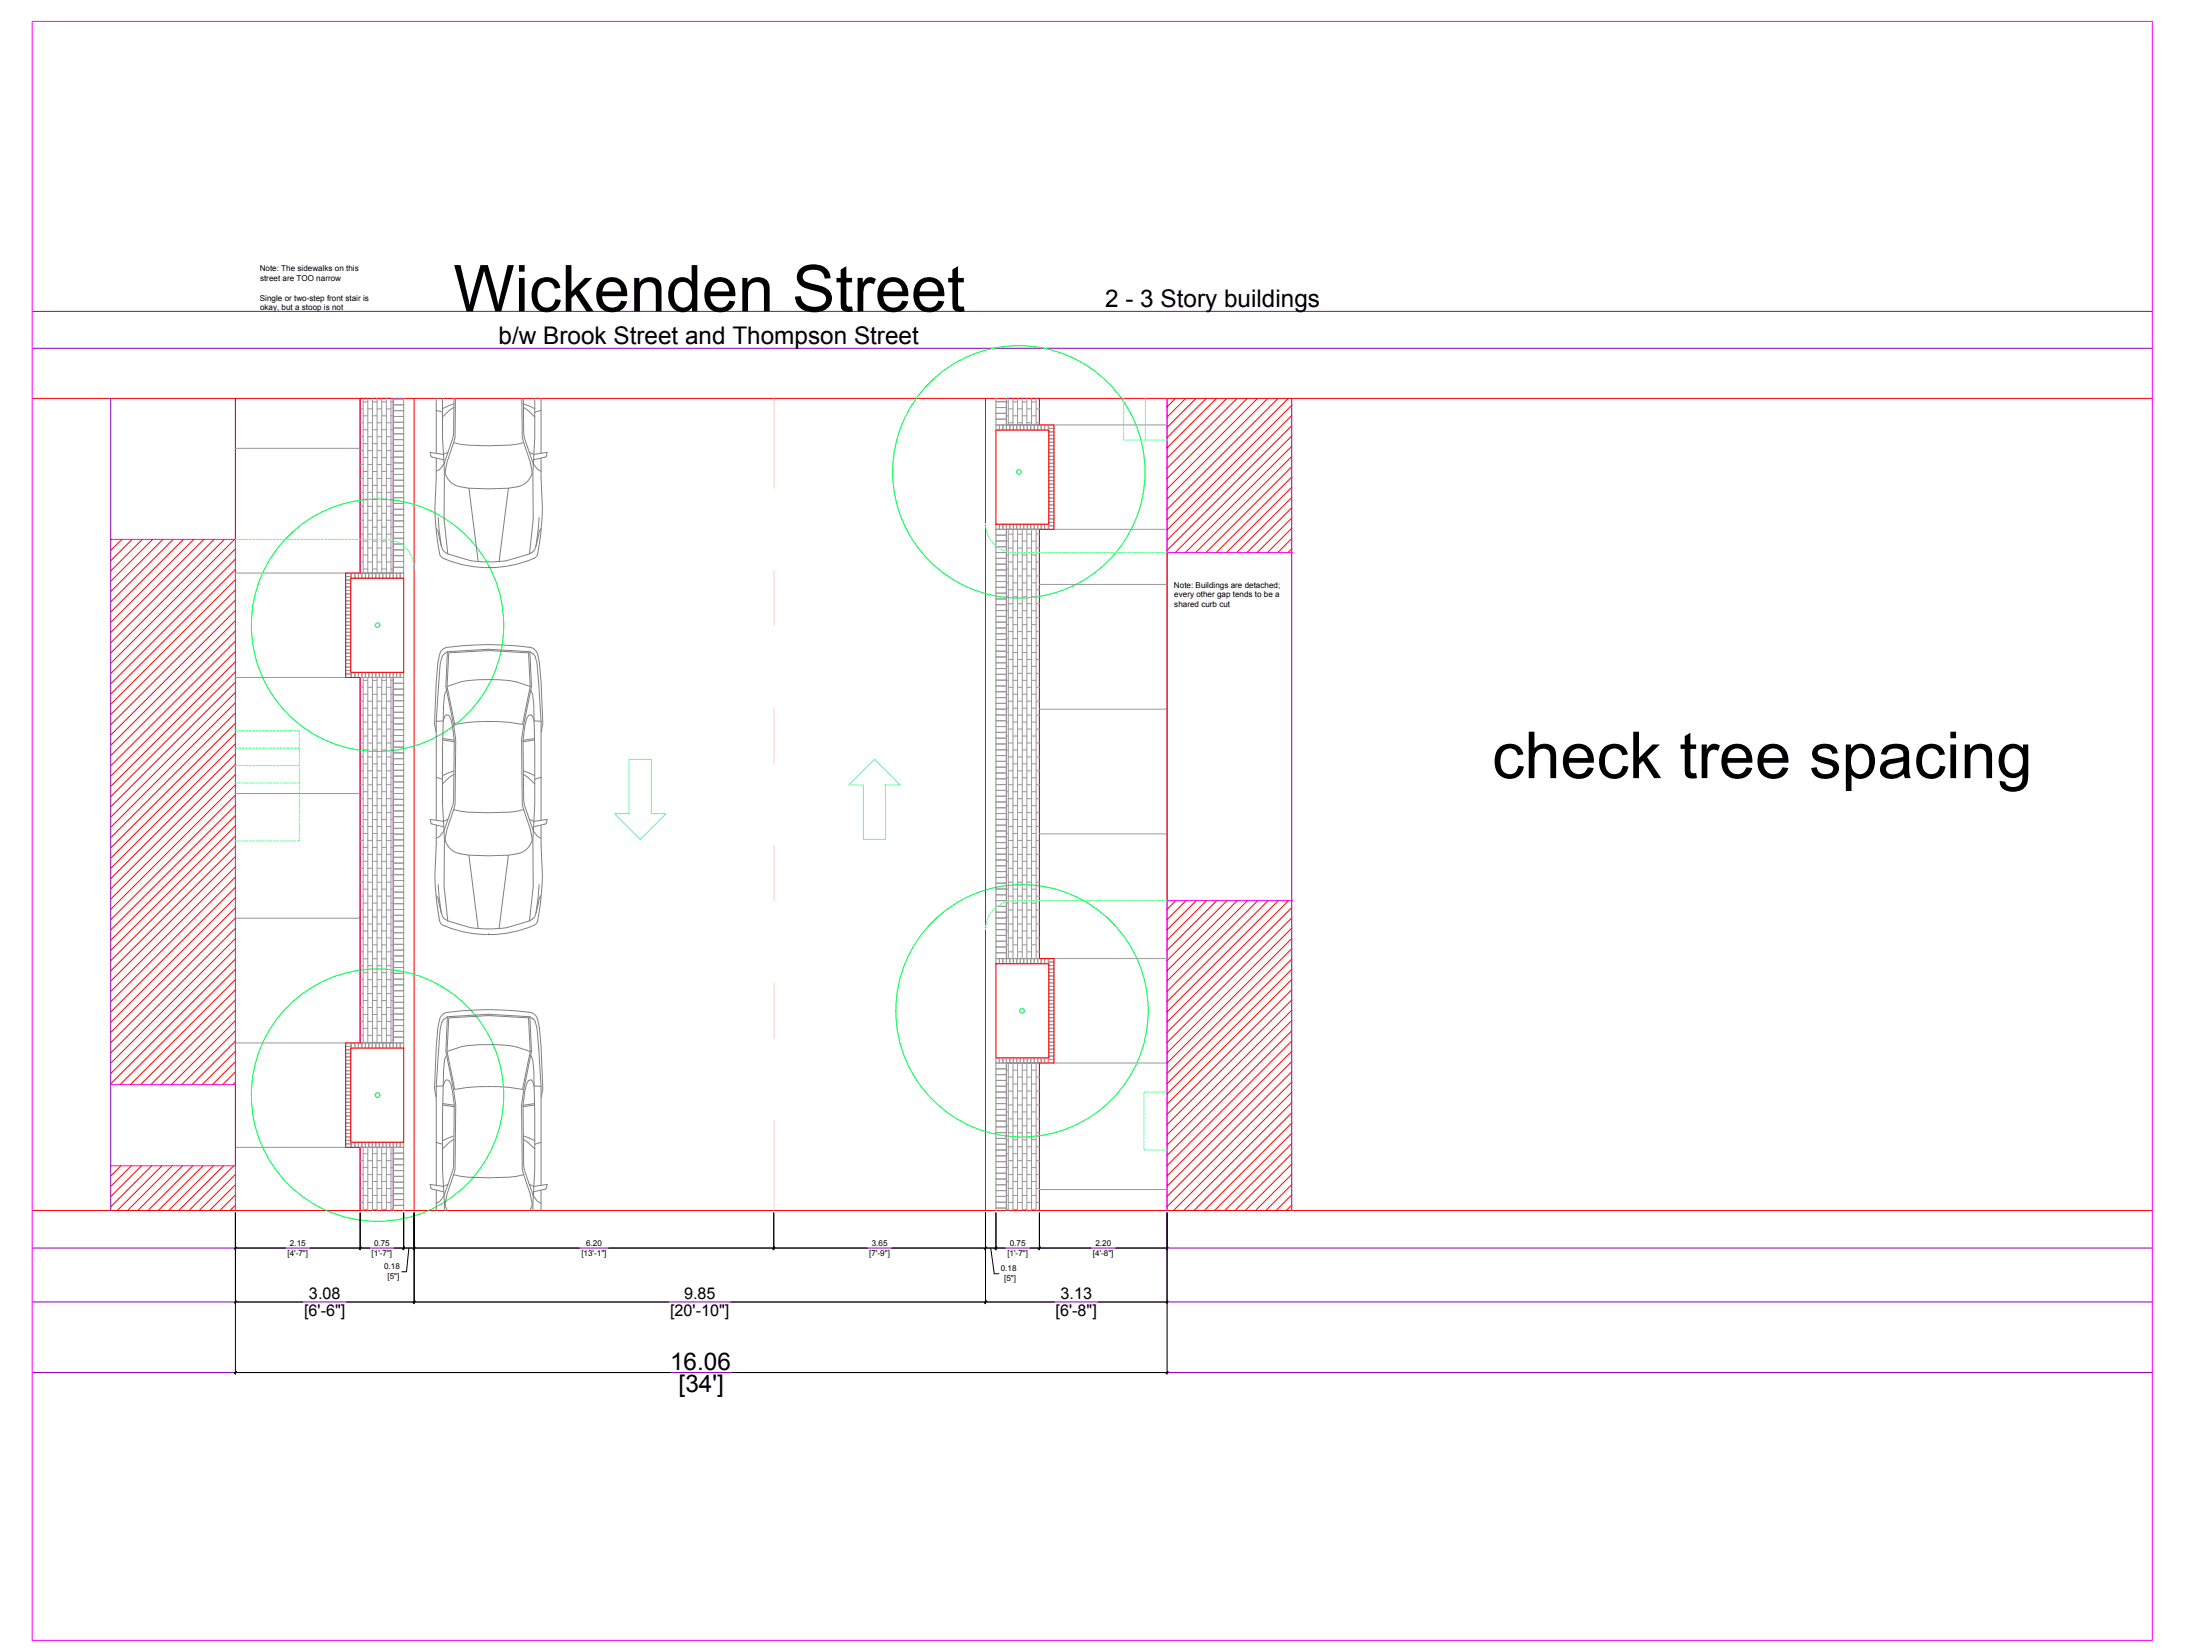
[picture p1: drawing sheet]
<svg xmlns="http://www.w3.org/2000/svg" width="1219mm" height="914mm" viewBox="0 0 1219 914" stroke-linecap="round" stroke-linejoin="round" font-family="sans-serif">
<!-- layer: HIDDEN -->
<g fill="none" stroke="#8a00b8" stroke-width=".55">
<path d="M18 173h1175M18 193h1175M61 221v450M130 221v450M200 221h18v97h-18zM558 221h18v14h-18zM647 221v450M716 221v450M558 293h18v238h-18zM200 375h18v203h-18zM558 589h18v82h-18zM200 636h18v35h-18z"/>
<path d="M18 692h1175M18 722h1175M18 761h1175"/>
</g>
<!-- layer: Edge -->
<g fill="none" stroke="#f00" stroke-width=".55">
<path d="M18 221h1175M130 221v78M200 221v97h-8v57h8v203h-8v58h8v35M229 221v450M546 221v450M552 238h29v53h-29zM576 221v14h8v58h-8v238h8v58h-8v82M647 306v193M194 320h30v53h-30zM552 534h29v52h-29zM194 581h30v52h-30zM130 601v45"/>
<path d="M18 671h1175"/>
</g>
<!-- layer: Poche -->
<path d="M18 12h1175v897h-1175zM647 221v85h69M61 299h69v302h-69M716 499h-69v172M61 646h69v25" fill="none" stroke="#f0f" stroke-width=".55"/>
<!-- layer: Details -->
<path d="M224 221v450M552 221v450" fill="none" stroke="#dcdcdc" stroke-width=".55"/>
<!-- layer: Lane Stripes -->
<path d="M429 221v50M429 316v31M429 392v31M429 469v30M429 545v30M429 621v50" fill="none" stroke="#ff0" stroke-width=".55"/>
<!-- layer: Hatch and Paving -->
<g fill="none" stroke="#989898" stroke-width=".55">
<path d="M200 234h1M200 227h1M201 221v97M201 238h3M201 230h3M201 223h3M204 221v97M204 234h2M204 227h2M206 221v97M206 238h3M206 230h3"/>
<path d="M206 223h3M209 221v97M209 234h3M209 227h3M212 221v97M212 238h2M212 230h2M212 223h2M214 221v97M214 234h3M214 227h3M217 221v97"/>
<path d="M217 238h1M217 230h1M217 223h1M218 221h6M218 221h6v3h-6zM218 224h6v4h-6zM218 228h6v3h-6zM218 231h6v3h-6zM218 234h6v3h-6zM218 237h6v3h-6zM552 235h2v3h-2zM552 221v2h6v-2"/>
<path d="M552 223h6v3h-6zM552 226h6v3h-6zM552 229h6v3h-6zM552 232h6v3h-6zM554 235h2v3h-2zM556 235h2v3h-2zM558 235h2v3h-2zM558 230h1M558 223h1M559 221v14M559 234h2M559 227h2"/>
<path d="M560 235h2v3h-2zM561 221v14M561 230h3M561 223h3M562 235h1v3h-1zM563 235h2v3h-2zM564 221v14M564 234h3M564 227h3M565 235h2v3h-2zM567 221v14M567 230h2"/>
<path d="M567 223h2M567 235h2v3h-2zM569 221v14M569 234h3M569 227h3M569 235h2v3h-2zM571 235h2v3h-2zM572 221v14M572 230h2M572 223h2M573 235h2v3h-2zM574 221v14"/>
<path d="M574 234h2M574 227h2M575 235h2v3h-2zM577 235h2v3h-2zM579 235h2v3h-2zM581 235h3v2h-3zM581 237h3v2h-3zM581 239h3v2h-3zM584 235h63M130 248h70M200 257h1M200 250h1"/>
<path d="M200 242h1M201 254h3M201 246h3M204 257h2M204 250h2M204 242h2M206 254h3M206 246h3M209 257h3M209 250h3M209 242h3M212 254h2"/>
<path d="M212 246h2M214 257h3M214 250h3M214 242h3M217 254h1M217 246h1M218 240h6v4h-6zM218 244h6v3h-6zM218 247h6v3h-6zM218 250h6v3h-6zM218 253h6v4h-6zM218 257h6v3h-6z"/>
<path d="M218 260h6v3h-6zM581 243h3v2h-3zM581 245h3v2h-3zM581 247h3v2h-3zM581 249h3v2h-3zM581 251h3v2h-3zM581 253h3v2h-3zM581 255h3v2h-3zM581 257h3v2h-3zM581 259h3v2h-3zM581 241h3v2h-3zM200 273h1"/>
<path d="M200 265h1M201 277h3M201 269h3M201 261h3M204 273h2M204 265h2M206 277h3M206 269h3M206 261h3M209 273h3M209 265h3M212 277h2"/>
<path d="M212 269h2M212 261h2M214 273h3M214 265h3M217 277h1M217 269h1M217 261h1M218 279h6v3h-6zM218 263h6v3h-6zM218 266h6v3h-6zM218 269h6v4h-6zM218 273h6v3h-6z"/>
<path d="M218 276h6v3h-6zM581 276h3v2h-3zM581 278h3v2h-3zM581 280h3v2h-3zM581 261h3v1h-3zM581 262h3v2h-3zM581 264h3v2h-3zM581 266h3v2h-3zM581 268h3v2h-3zM581 270h3v2h-3zM581 272h3v2h-3zM581 274h3v2h-3z"/>
<path d="M200 296h1M200 288h1M200 281h1M201 300h3M201 292h3M201 284h3M204 296h2M204 288h2M204 281h2M206 300h3M206 292h3M206 284h3"/>
<path d="M209 296h3M209 288h3M209 281h3M212 300h2M212 292h2M212 284h2M214 296h3M214 288h3M214 281h3M217 300h1M217 292h1M217 284h1"/>
<path d="M218 282h6v3h-6zM218 285h6v4h-6zM218 289h6v3h-6zM218 292h6v3h-6zM218 295h6v3h-6zM218 298h6v4h-6zM552 291h2v2h-2zM552 293h6v4h-6zM552 297h6v3h-6zM552 300h6v3h-6zM554 291h2v2h-2zM556 291h2v2h-2z"/>
<path d="M558 291h2v2h-2zM558 300h1M559 293v238M559 296h2M560 291h2v2h-2zM561 293v238M561 300h3M562 291h1v2h-1zM563 291h2v2h-2zM564 293v238M564 296h3M565 291h2v2h-2z"/>
<path d="M567 293v238M567 300h2M567 291h2v2h-2zM569 293v238M569 296h3M569 291h2v2h-2zM571 291h2v2h-2zM572 293v238M572 300h2M573 291h2v2h-2zM574 293v238M574 296h2"/>
<path d="M575 291h2v2h-2zM577 291h2v2h-2zM579 291h2v2h-2zM581 282h3v2h-3zM581 284h3v2h-3zM581 286h3v2h-3zM581 288h3v1h-3zM581 289h3v2h-3zM581 291h3v2h-3zM584 293h63M130 318h62M192 320h2v1h-2z"/>
<path d="M192 318h2v2h-2zM195 318h2v2h-2zM197 318h2v2h-2zM199 318h2v2h-2zM200 311h1M200 304h1M201 318h1v2h-1zM201 315h3M201 308h3M202 318h2v2h-2zM204 311h2M204 304h2"/>
<path d="M204 318h2v2h-2zM206 318h2v2h-2zM206 315h3M206 308h3M208 318h2v2h-2zM209 311h3M209 304h3M210 318h2v2h-2zM212 315h2M212 308h2M212 318h2v2h-2zM214 318h2v2h-2z"/>
<path d="M214 311h3M214 304h3M216 318h2v2h-2zM217 315h1M217 308h1M218 318h2v2h-2zM218 302h6v3h-6zM218 305h6v3h-6zM218 308h6v3h-6zM218 311h6v3h-6zM218 314h6v4h-6zM220 318h2v2h-2z"/>
<path d="M222 318h2v2h-2zM552 303h6v3h-6zM552 306h6v3h-6zM552 309h6v4h-6zM552 313h6v3h-6zM552 316h6v3h-6zM552 319h6v3h-6zM558 315h1M558 308h1M559 319h2M559 311h2M559 304h2"/>
<path d="M561 315h3M561 308h3M564 319h3M564 311h3M564 304h3M567 315h2M567 308h2M569 319h3M569 311h3M569 304h3M572 315h2M572 308h2"/>
<path d="M574 319h2M574 311h2M574 304h2M192 333h2v2h-2zM192 331h2v2h-2zM192 329h2v2h-2zM192 327h2v2h-2zM192 325h2v2h-2zM192 323h2v2h-2zM192 321h2v2h-2zM192 339h2v2h-2zM192 337h2v2h-2z"/>
<path d="M192 335h2v2h-2zM552 322h6v3h-6zM552 325h6v4h-6zM552 329h6v3h-6zM552 332h6v3h-6zM552 335h6v3h-6zM552 338h6v4h-6zM558 338h1M558 331h1M558 323h1M559 335h2M559 327h2"/>
<path d="M561 338h3M561 331h3M561 323h3M564 335h3M564 327h3M567 338h2M567 331h2M567 323h2M569 335h3M569 327h3M572 338h2M572 331h2"/>
<path d="M572 323h2M574 335h2M574 327h2M576 324h71M192 348h2v2h-2zM192 347h2v1h-2zM192 345h2v2h-2zM192 343h2v2h-2zM192 341h2v2h-2zM192 358h2v2h-2zM192 356h2v2h-2zM192 354h2v2h-2z"/>
<path d="M192 352h2v2h-2zM192 350h2v2h-2zM552 342h6v3h-6zM552 345h6v3h-6zM552 348h6v3h-6zM552 351h6v3h-6zM552 354h6v4h-6zM552 358h6v3h-6zM558 354h1M558 346h1M559 358h2M559 350h2"/>
<path d="M559 342h2M561 354h3M561 346h3M564 358h3M564 350h3M564 342h3M567 354h2M567 346h2M569 358h3M569 350h3M569 342h3M572 354h2"/>
<path d="M572 346h2M574 358h2M574 350h2M574 342h2M130 375h62M192 366h2v2h-2zM192 364h2v2h-2zM192 362h2v2h-2zM192 360h2v2h-2zM192 374h2v1h-2zM192 372h2v2h-2zM192 370h2v2h-2z"/>
<path d="M192 368h2v2h-2zM195 373h2v2h-2zM197 373h2v2h-2zM199 373h2v2h-2zM201 373h1v2h-1zM201 375v203M201 377h3M202 373h2v2h-2zM204 375v203M204 373h2v2h-2zM206 373h2v2h-2zM206 375v203"/>
<path d="M206 377h3M208 373h2v2h-2zM209 375v203M210 373h2v2h-2zM212 375v203M212 377h2M212 373h2v2h-2zM214 373h2v2h-2zM214 375v203M216 373h2v2h-2zM217 375v203M217 377h1"/>
<path d="M218 373h2v2h-2zM218 375h6v4h-6zM218 379h6v3h-6zM220 373h2v2h-2zM222 373h2v2h-2zM552 361h6v3h-6zM552 364h6v3h-6zM552 367h6v3h-6zM552 370h6v4h-6zM552 374h6v3h-6zM552 377h6v3h-6zM558 377h1"/>
<path d="M558 369h1M558 362h1M559 373h2M559 365h2M561 377h3M561 369h3M561 362h3M564 373h3M564 365h3M567 377h2M567 369h2M567 362h2"/>
<path d="M569 373h3M569 365h3M572 377h2M572 369h2M572 362h2M574 373h2M574 365h2M200 396h1M200 389h1M200 381h1M201 392h3M201 385h3"/>
<path d="M204 396h2M204 389h2M204 381h2M206 392h3M206 385h3M209 396h3M209 389h3M209 381h3M212 392h2M212 385h2M214 396h3M214 389h3"/>
<path d="M214 381h3M217 392h1M217 385h1M218 382h6v3h-6zM218 385h6v3h-6zM218 388h6v4h-6zM218 392h6v3h-6zM218 395h6v3h-6zM218 398h6v3h-6zM552 380h6v3h-6zM552 383h6v4h-6zM552 387h6v3h-6z"/>
<path d="M552 390h6v3h-6zM552 393h6v3h-6zM552 396h6v3h-6zM552 399h6v4h-6zM558 392h1M558 385h1M559 396h2M559 389h2M559 381h2M561 392h3M561 385h3M564 396h3"/>
<path d="M564 389h3M564 381h3M567 392h2M567 385h2M569 396h3M569 389h3M569 381h3M572 392h2M572 385h2M574 396h2M574 389h2M574 381h2"/>
<path d="M576 393h71M200 419h1M200 412h1M200 404h1M201 416h3M201 408h3M201 400h3M204 419h2M204 412h2M204 404h2M206 416h3M206 408h3"/>
<path d="M206 400h3M209 419h3M209 412h3M209 404h3M212 416h2M212 408h2M212 400h2M214 419h3M214 412h3M214 404h3M217 416h1M217 408h1"/>
<path d="M217 400h1M218 401h6v3h-6zM218 404h6v4h-6zM218 408h6v3h-6zM218 411h6v3h-6zM218 414h6v3h-6zM218 417h6v3h-6zM552 403h6v3h-6zM552 406h6v3h-6zM552 409h6v3h-6zM552 412h6v4h-6zM552 416h6v3h-6z"/>
<path d="M552 419h6v3h-6zM558 416h1M558 408h1M558 400h1M559 419h2M559 412h2M559 404h2M561 416h3M561 408h3M561 400h3M564 419h3M564 412h3"/>
<path d="M564 404h3M567 416h2M567 408h2M567 400h2M569 419h3M569 412h3M569 404h3M572 416h2M572 408h2M572 400h2M574 419h2M574 412h2"/>
<path d="M574 404h2M130 440h70M200 435h1M200 427h1M201 439h3M201 431h3M201 423h3M204 435h2M204 427h2M206 439h3M206 431h3M206 423h3"/>
<path d="M209 435h3M209 427h3M212 439h2M212 431h2M212 423h2M214 435h3M214 427h3M217 439h1M217 431h1M217 423h1M218 420h6v4h-6zM218 424h6v3h-6z"/>
<path d="M218 427h6v3h-6zM218 430h6v3h-6zM218 433h6v4h-6zM218 437h6v3h-6zM218 440h6v3h-6zM552 422h6v3h-6zM552 425h6v3h-6zM552 428h6v4h-6zM552 432h6v3h-6zM552 435h6v3h-6zM552 438h6v3h-6zM558 439h1"/>
<path d="M558 431h1M558 423h1M559 435h2M559 427h2M561 439h3M561 431h3M561 423h3M564 435h3M564 427h3M567 439h2M567 431h2M567 423h2"/>
<path d="M569 435h3M569 427h3M572 439h2M572 431h2M572 423h2M574 435h2M574 427h2M200 458h1M200 450h1M200 443h1M201 454h3M201 446h3"/>
<path d="M204 458h2M204 450h2M204 443h2M206 454h3M206 446h3M209 458h3M209 450h3M209 443h3M212 454h2M212 446h2M214 458h3M214 450h3"/>
<path d="M214 443h3M217 454h1M217 446h1M218 443h6v3h-6zM218 446h6v3h-6zM218 449h6v4h-6zM218 453h6v3h-6zM218 456h6v3h-6zM218 459h6v3h-6zM552 441h6v3h-6zM552 444h6v4h-6zM552 448h6v3h-6z"/>
<path d="M552 451h6v3h-6zM552 454h6v3h-6zM552 457h6v4h-6zM558 454h1M558 446h1M559 458h2M559 450h2M559 443h2M561 454h3M561 446h3M564 458h3M564 450h3"/>
<path d="M564 443h3M567 454h2M567 446h2M569 458h3M569 450h3M569 443h3M572 454h2M572 446h2M574 458h2M574 450h2M574 443h2M200 473h1"/>
<path d="M200 466h1M201 477h3M201 470h3M201 462h3M204 473h2M204 466h2M206 477h3M206 470h3M206 462h3M209 473h3M209 466h3M212 477h2"/>
<path d="M212 470h2M212 462h2M214 473h3M214 466h3M217 477h1M217 470h1M217 462h1M218 462h6v3h-6zM218 465h6v4h-6zM218 469h6v3h-6zM218 472h6v3h-6zM218 475h6v3h-6z"/>
<path d="M218 478h6v4h-6zM552 461h6v3h-6zM552 464h6v3h-6zM552 467h6v3h-6zM552 470h6v3h-6zM552 473h6v4h-6zM552 477h6v3h-6zM552 480h6v3h-6zM558 477h1M558 470h1M558 462h1M559 473h2"/>
<path d="M559 466h2M561 477h3M561 470h3M561 462h3M564 473h3M564 466h3M567 477h2M567 470h2M567 462h2M569 473h3M569 466h3M572 477h2"/>
<path d="M572 470h2M572 462h2M574 473h2M574 466h2M576 462h71M200 497h1M200 489h1M200 481h1M201 493h3M201 485h3M204 497h2M204 489h2"/>
<path d="M204 481h2M206 493h3M206 485h3M209 497h3M209 489h3M209 481h3M212 493h2M212 485h2M214 497h3M214 489h3M214 481h3M217 493h1"/>
<path d="M217 485h1M218 482h6v3h-6zM218 485h6v3h-6zM218 488h6v3h-6zM218 491h6v3h-6zM218 494h6v4h-6zM218 498h6v3h-6zM552 483h6v3h-6zM552 486h6v3h-6zM552 489h6v4h-6zM552 493h6v3h-6zM552 496h6v3h-6z"/>
<path d="M552 499h6v3h-6zM558 493h1M558 485h1M559 497h2M559 489h2M559 481h2M561 493h3M561 485h3M564 497h3M564 489h3M564 481h3M567 493h2"/>
<path d="M567 485h2M569 497h3M569 489h3M569 481h3M572 493h2M572 485h2M574 497h2M574 489h2M574 481h2M130 509h70M200 520h1M200 512h1"/>
<path d="M200 504h1M201 516h3M201 508h3M201 500h3M204 520h2M204 512h2M204 504h2M206 516h3M206 508h3M206 500h3M209 520h3M209 512h3"/>
<path d="M209 504h3M212 516h2M212 508h2M212 500h2M214 520h3M214 512h3M214 504h3M217 516h1M217 508h1M217 500h1M218 501h6v3h-6zM218 504h6v3h-6z"/>
<path d="M218 507h6v3h-6zM218 510h6v4h-6zM218 514h6v3h-6zM218 517h6v3h-6zM552 502h6v4h-6zM552 506h6v3h-6zM552 509h6v3h-6zM552 512h6v3h-6zM552 515h6v3h-6zM552 518h6v4h-6zM558 516h1M558 508h1"/>
<path d="M558 500h1M559 520h2M559 512h2M559 504h2M561 516h3M561 508h3M561 500h3M564 520h3M564 512h3M564 504h3M567 516h2M567 508h2"/>
<path d="M567 500h2M569 520h3M569 512h3M569 504h3M572 516h2M572 508h2M572 500h2M574 520h2M574 512h2M574 504h2M200 535h1M200 527h1"/>
<path d="M201 539h3M201 531h3M201 524h3M204 535h2M204 527h2M206 539h3M206 531h3M206 524h3M209 535h3M209 527h3M212 539h2M212 531h2"/>
<path d="M212 524h2M214 535h3M214 527h3M217 539h1M217 531h1M217 524h1M218 520h6v3h-6zM218 523h6v4h-6zM218 527h6v3h-6zM218 530h6v3h-6zM218 533h6v3h-6zM218 536h6v3h-6z"/>
<path d="M218 539h6v4h-6zM552 531h2v3h-2zM552 522h6v3h-6zM552 525h6v3h-6zM552 528h6v3h-6zM554 531h2v3h-2zM556 531h2v3h-2zM558 531h2v3h-2zM558 524h1M559 527h2M560 531h2v3h-2zM561 524h3"/>
<path d="M562 531h1v3h-1zM563 531h2v3h-2zM564 527h3M565 531h2v3h-2zM567 524h2M567 531h2v3h-2zM569 527h3M569 531h2v3h-2zM571 531h2v3h-2zM572 524h2M573 531h2v3h-2zM574 527h2"/>
<path d="M575 531h2v3h-2zM577 531h2v3h-2zM579 531h2v3h-2zM581 539h3v2h-3zM581 531h3v2h-3zM581 533h3v2h-3zM581 535h3v2h-3zM581 537h3v2h-3zM584 531h63M200 558h1M200 551h1M200 543h1"/>
<path d="M201 554h3M201 547h3M204 558h2M204 551h2M204 543h2M206 554h3M206 547h3M209 558h3M209 551h3M209 543h3M212 554h2M212 547h2"/>
<path d="M214 558h3M214 551h3M214 543h3M217 554h1M217 547h1M218 543h6v3h-6zM218 546h6v3h-6zM218 549h6v3h-6zM218 552h6v3h-6zM218 555h6v4h-6zM218 559h6v3h-6zM581 556h3v2h-3z"/>
<path d="M581 558h3v2h-3zM581 541h3v2h-3zM581 543h3v2h-3zM581 545h3v2h-3zM581 547h3v2h-3zM581 549h3v2h-3zM581 551h3v1h-3zM581 552h3v2h-3zM581 554h3v2h-3zM130 578h62M192 580h2v2h-2zM192 578h2v2h-2z"/>
<path d="M195 578h2v3h-2zM197 578h2v3h-2zM199 578h2v3h-2zM200 574h1M200 566h1M201 578h1v3h-1zM201 578h3M201 570h3M201 562h3M202 578h2v3h-2zM204 574h2M204 566h2"/>
<path d="M204 578h2v3h-2zM206 578h2v3h-2zM206 578h3M206 570h3M206 562h3M208 578h2v3h-2zM209 574h3M209 566h3M210 578h2v3h-2zM212 578h2M212 570h2M212 562h2"/>
<path d="M212 578h2v3h-2zM214 578h2v3h-2zM214 574h3M214 566h3M216 578h2v3h-2zM217 578h1M217 570h1M217 562h1M218 578h2v3h-2zM218 562h6v3h-6zM218 565h6v3h-6zM218 568h6v4h-6z"/>
<path d="M218 572h6v3h-6zM218 575h6v3h-6zM220 578h2v3h-2zM222 578h2v3h-2zM581 572h3v2h-3zM581 574h3v2h-3zM581 576h3v2h-3zM581 578h3v1h-3zM581 579h3v2h-3zM581 560h3v2h-3zM581 562h3v2h-3zM581 564h3v2h-3z"/>
<path d="M581 566h3v2h-3zM581 568h3v2h-3zM581 570h3v2h-3zM192 593h2v2h-2zM192 591h2v2h-2zM192 590h2v1h-2zM192 588h2v2h-2zM192 586h2v2h-2zM192 584h2v2h-2zM192 582h2v2h-2zM192 599h2v2h-2zM192 597h2v2h-2z"/>
<path d="M192 595h2v2h-2zM552 586h2v3h-2zM552 589h6v3h-6zM552 592h6v4h-6zM552 596h6v3h-6zM552 599h6v3h-6zM554 586h2v3h-2zM556 586h2v3h-2zM558 586h2v3h-2zM558 593h1M559 597h2M560 586h2v3h-2z"/>
<path d="M561 593h3M562 586h1v3h-1zM563 586h2v3h-2zM564 597h3M565 586h2v3h-2zM567 593h2M567 586h2v3h-2zM569 597h3M569 586h2v3h-2zM571 586h2v3h-2zM572 593h2M573 586h2v3h-2z"/>
<path d="M574 597h2M575 586h2v3h-2zM576 589h-2v82M577 586h2v3h-2zM579 586h2v3h-2zM581 581h3v2h-3zM581 583h3v2h-3zM581 585h3v2h-3zM581 587h3v2h-3zM584 589h63M192 609h2v2h-2zM192 607h2v2h-2z"/>
<path d="M192 605h2v2h-2zM192 603h2v2h-2zM192 601h2v2h-2zM192 618h2v2h-2zM192 617h2v1h-2zM192 615h2v2h-2zM192 613h2v2h-2zM192 611h2v2h-2zM552 602h6v3h-6zM552 605h6v3h-6zM552 608h6v4h-6zM552 612h6v3h-6z"/>
<path d="M552 615h6v3h-6zM552 618h6v3h-6zM558 616h1M558 608h1M558 601h1M559 612h2M559 605h2M561 616h3M561 608h3M561 601h3M564 612h3M564 605h3"/>
<path d="M567 616h2M567 608h2M567 601h2M569 612h3M569 605h3M572 616h2M572 608h2M572 601h2M574 612h2M574 605h2M130 636h62M192 626h2v2h-2z"/>
<path d="M192 624h2v2h-2zM192 622h2v2h-2zM192 620h2v2h-2zM192 634h2v2h-2zM192 632h2v2h-2zM192 630h2v2h-2zM192 628h2v2h-2zM195 633h2v3h-2zM197 633h2v3h-2zM199 633h2v3h-2zM201 633h1v3h-1zM201 636v35"/>
<path d="M201 639h3M202 633h2v3h-2zM204 636v35M204 633h2v3h-2zM206 633h2v3h-2zM206 636v35M206 639h3M208 633h2v3h-2zM209 636v35M210 633h2v3h-2zM212 636v35M212 639h2"/>
<path d="M212 633h2v3h-2zM214 633h2v3h-2zM214 636v35M216 633h2v3h-2zM217 636v35M217 639h1M218 633h2v3h-2zM218 636h6v3h-6zM218 639h6v3h-6zM220 633h2v3h-2zM222 633h2v3h-2zM552 621h6v3h-6z"/>
<path d="M552 624h6v4h-6zM552 628h6v3h-6zM552 631h6v3h-6zM552 634h6v3h-6zM552 637h6v4h-6zM558 639h1M558 632h1M558 624h1M559 636h2M559 628h2M559 620h2M561 639h3"/>
<path d="M561 632h3M561 624h3M564 636h3M564 628h3M564 620h3M567 639h2M567 632h2M567 624h2M569 636h3M569 628h3M569 620h3M572 639h2"/>
<path d="M572 632h2M572 624h2M574 636h2M574 628h2M574 620h2M200 659h1M200 651h1M200 643h1M201 655h3M201 647h3M204 659h2M204 651h2"/>
<path d="M204 643h2M206 655h3M206 647h3M209 659h3M209 651h3M209 643h3M212 655h2M212 647h2M214 659h3M214 651h3M214 643h3M217 655h1"/>
<path d="M217 647h1M218 642h6v3h-6zM218 645h6v4h-6zM218 649h6v3h-6zM218 652h6v3h-6zM218 655h6v3h-6zM218 658h6v4h-6zM552 641h6v3h-6zM552 644h6v3h-6zM552 647h6v3h-6zM552 650h6v3h-6zM552 653h6v4h-6z"/>
<path d="M552 657h6v3h-6zM552 660h6v3h-6zM558 655h1M558 647h1M559 659h2M559 651h2M559 643h2M561 655h3M561 647h3M564 659h3M564 651h3M564 643h3"/>
<path d="M567 655h2M567 647h2M569 659h3M569 651h3M569 643h3M572 655h2M572 647h2M574 659h2M574 651h2M574 643h2M576 659h71M200 666h1"/>
<path d="M201 670h3M201 662h3M204 666h2M206 670h3M206 662h3M209 666h3M212 670h2M212 662h2M214 666h3M217 670h1M217 662h1M218 662h6v3h-6z"/>
<path d="M218 665h6v3h-6zM218 671v-3h6v3M552 663h6v3h-6zM552 666h6v3h-6zM552 671v-2h6v2M558 670h1M558 662h1M559 671v-82h2v82M559 666h2M561 670h3M561 662h3M564 671v-82h3v82"/>
<path d="M564 666h3M567 670h2M567 662h2M569 671v-82h3v82M569 666h3M572 670h2M572 662h2M574 666h2"/>
</g>
<!-- layer: Trees -->
<g fill="none" stroke="#0f0" stroke-width=".55">
<circle cx="565" cy="262" r="1.3"/>
<circle cx="565" cy="262" r="70"/>
<circle cx="209" cy="347" r="70"/>
<circle cx="209" cy="347" r="1.3"/>
<circle cx="566" cy="560" r="1.3"/>
<circle cx="566" cy="560" r="70"/>
<circle cx="209" cy="607" r="70"/>
<circle cx="209" cy="607" r="1.3"/>
</g>
<!-- layer: Text -->
<g fill="none" stroke="#000" stroke-width=".55">
<path d="M130 672v90M200 672v21M224 672v21M229 672v50M429 672v21M546 672v50M552 672v21M576 672v21M647 672v90M130 692h28M172 692h33M218 692h103"/>
<path d="M227 692l-2 13h-2M337 692h144M494 692h63M549 692l2 14h3M571 692h34M618 692h29M130 722h38M192 722h179M405 722h179M609 722h38M130 761h242M406 761h241"/>
</g>
<!-- layer: 0 -->
<g fill="#000" stroke="#000" stroke-width=".55">
<path d="M131 691l-1 1zM131 691l-1 1z"/>
<path d="M199 692l1-1zM200 691l-1 1z"/>
<path d="M200 691l-1 1zM199 692l1-1z"/>
<path d="M223 692l1-1zM224 691l-1 1z"/>
<path d="M224 691l-1 1zM223 692l1-1z"/>
<path d="M229 692l1-1zM230 691l-1 1z"/>
<path d="M230 691l-1 1zM230 691l-1 1z"/>
<path d="M428 692l1-1zM429 691l-1 1z"/>
<path d="M429 691l-1 1zM428 692l1-1z"/>
<path d="M546 692l1-1zM547 691l-1 1z"/>
<path d="M547 691l-1 1zM547 691l-1 1z"/>
<path d="M551 692l1-1zM552 691l-1 1z"/>
<path d="M552 691l-1 1zM551 692l1-1z"/>
<path d="M576 692v-1zM576 691v1z"/>
<path d="M576 691v1zM576 692v-1z"/>
<path d="M646 692l1-1zM647 691l-1 1z"/>
<path d="M131 721l-1 1zM131 721l-1 1z"/>
<path d="M229 722l1-1zM230 721l-1 1z"/>
<path d="M230 721l-1 1zM230 721l-1 1z"/>
<path d="M546 722l1-1zM547 721l-1 1z"/>
<path d="M547 721l-1 1zM547 721l-1 1z"/>
<path d="M646 722l1-1zM647 721l-1 1z"/>
<path d="M131 760l-1 1zM131 760l-1 1z"/>
<path d="M646 761l1-1zM647 760l-1 1z"/>
</g>
<!-- layer: Optional -->
<g fill="none" stroke="#0ff" stroke-width=".55">
<path d="M623 221v1M623 222v1M623 224v1M623 226v1M623 228v1M623 230v1M623 232v1M623 234v1M623 236v1M623 237v2M623 239v2M635 221v1"/>
<path d="M635 222v1M635 224v1M635 226v1M635 228v1M635 230v1M635 232v1M635 234v1M635 236v1M635 237v2M635 239v2M623 243v1h1M623 241v1"/>
<path d="M625 244h1M626 244h2M628 244h2M630 244h2M632 244h1M634 244h1M635 241v1M635 243v1M636 244h1M638 244h1M640 244h1M642 244h1"/>
<path d="M644 244h1M645 244h2M130 299h2M132 299h2M134 299h1M136 299h1M138 299h1M140 299h1M142 299h1M144 299h1M146 299h1M147 299h2"/>
<path d="M149 299h2M151 299h2M153 299h1M155 299h1M157 299h1M159 299h1M161 299h1M163 299h1M165 299h1M167 299h1M168 299h2M170 299h2"/>
<path d="M172 299h2M174 299h1M176 299h1M178 299h1M180 299h1M182 299h1M184 299h1M186 299h1M187 299h2M189 299h2M191 299h2M193 299h1"/>
<path d="M195 299h1M197 299h1M199 299h1M201 299h1M203 299h1M205 299h1M207 299h1M208 299h2M210 299h2M212 299h2M215 299h1M217 299l1 1"/>
<path d="M219 300h1M546 290v1M546 292v1M547 294v1M547 295v2M548 297v1M549 299v1M220 300l2 1M222 301l1 1M224 303h1M225 304l1 1M226 305l1 1"/>
<path d="M227 307l1 1M228 309l1 1M229 310v2M229 312v1M229 314v1M550 300l1 1M551 302l1 1M553 303l1 1M554 304l1 1M556 305h1M558 306h1M559 306h2"/>
<path d="M561 306h2M564 306h1M566 306h1M568 306h1M570 306h1M571 306h2M573 306h2M575 306h2M577 306h1M579 306h1M581 306h1M583 306h1"/>
<path d="M585 306h1M587 306h1M589 306h1M591 306h1M592 306h2M594 306h2M596 306h2M598 306h1M600 306h1M602 306h1M604 306h1M606 306h1"/>
<path d="M608 306h1M610 306h1M611 306h2M613 306h2M615 306h2M617 306h1M619 306h1M621 306h1M623 306h1M625 306h1M627 306h1M629 306h1"/>
<path d="M631 306h1M632 306h2M634 306h2M636 306h2M638 306h1M640 306h1M642 306h1M644 306h1M646 306h1M130 415h2M130 405h2M132 415h2"/>
<path d="M132 405h2M134 415h1M134 405h1M136 415h1M136 405h1M138 415h1M138 405h1M140 415h1M140 405h1M142 415h1M142 405h1M144 415h1"/>
<path d="M144 405h1M146 415h1M146 405h1M148 415h1M148 405h1M149 415h2M149 405h2M151 415h2M151 405h2M153 415h1M153 405h1M155 415h1"/>
<path d="M155 405h1M157 415h1M157 405h1M159 415h1M159 405h1M161 415h1M161 405h1M163 415h1M163 405h1M165 405h1v1M165 415h1M166 406v2"/>
<path d="M166 408v1M166 410v1M166 412v1M166 414v1M166 416v1M166 418v1M166 420v1M130 434h2M130 424h2M132 434h2M132 424h2M134 434h1"/>
<path d="M134 424h1M136 434h1M136 424h1M138 434h1M138 424h1M140 434h1M140 424h1M142 434h1M142 424h1M144 434h1M144 424h1M146 434h1"/>
<path d="M146 424h1M148 434h1M148 424h1M149 434h2M149 424h2M151 434h2M151 424h2M153 434h1M153 424h1M155 434h1M155 424h1M157 434h1"/>
<path d="M157 424h1M159 434h1M159 424h1M161 434h1M161 424h1M163 434h1M163 424h1M165 434h1M165 424h1M166 422v1M166 423v2M166 425v2"/>
<path d="M166 427v2M166 429v1M166 431v1M166 433v1M166 435v1M166 437v1M166 439v1M166 441v1M166 443v1M166 444v2M166 446v2M166 448v1"/>
<path d="M166 450v1M166 452v1M166 454v1M166 456v1M166 458v1M166 460v1M130 466h2M132 466h2M134 466h1M136 466h1M138 466h1M140 466h1"/>
<path d="M142 466h1M144 466h1M146 466h1M148 466h1M149 466h2M151 466h2M153 466h1M155 466h1M157 466h1M159 466h1M161 466h1M163 466h1"/>
<path d="M166 465v1h-1M166 462v1M166 463v2M557 500h-1M559 499l-1 1M561 499h-2M563 499h-2M564 499h1M566 499h1M568 499h1M570 499h1M571 499h2"/>
<path d="M573 499h2M575 499h2M577 499h1M579 499h1M581 499h1M583 499h1M585 499h1M587 499h1M589 499h1M591 499h1M592 499h2M594 499h2"/>
<path d="M596 499h2M598 499h1M600 499h1M602 499h1M604 499h1M606 499h1M608 499h1M610 499h1M611 499h2M613 499h2M615 499h2M617 499h1"/>
<path d="M619 499h1M621 499h1M623 499h1M625 499h1M627 499h1M629 499h1M631 499h1M632 499h2M634 499h2M636 499h2M638 499h1M640 499h1"/>
<path d="M642 499h1M644 499h1M646 499h1M546 514v1M546 512v2M547 511v1M547 509v1M548 507v1M549 505v2M551 504l-1 1M552 503l-1 1M554 502h-1"/>
<path d="M555 501h-1M634 607v2M634 609v1M634 611v1M634 613v1M634 615v1M634 617v1M634 619v1M635 605h-1v2M636 605h1M638 605h1M640 605h1"/>
<path d="M642 605h1M644 605h1M645 605h2M634 636v1h1M634 621v1M634 623v1M634 624v2M634 626v2M634 628v2M634 630v1M634 632v1M634 634v1"/>
<path d="M636 637h1M638 637h1M640 637h1M642 637h1M644 637h1M645 637h2"/>
</g>
<!-- layer: HIDDEN -->
<g fill="none" stroke="#f00" stroke-width=".55">
<path d="M651 221l-4 4M657 221l-10 10M663 221l-16 16M668 221l-21 22M674 221l-27 27M680 221l-33 33M686 221l-39 39M691 221l-44 44M697 221l-50 50M703 221l-56 56M708 221l-61 61M714 221l-67 67"/>
<path d="M716 225l-69 69M716 230l-69 69M716 236l-69 69M716 242l-65 64M716 247l-59 59M716 253l-53 53M716 259l-48 47M716 264l-42 42M716 270l-36 36M716 276l-31 30M62 299h-1M68 299l-7 6"/>
<path d="M73 299l-12 12M79 299l-18 17M85 299l-24 23M90 299l-29 29M96 299l-35 35M102 299l-41 40M107 299l-46 46M113 299l-52 52M119 299l-58 57M124 299l-63 63M130 299l-69 69M716 281l-25 25"/>
<path d="M716 287l-19 19M716 293l-14 13M716 298l-8 8M130 304l-69 69M130 310l-69 69M130 316l-69 69M716 304l-2 2M130 321l-69 69M130 327l-69 69M130 333l-69 69M130 338l-69 69M130 344l-69 69"/>
<path d="M130 350l-69 69M130 355l-69 69M130 361l-69 69M130 367l-69 69M130 372l-69 69M130 378l-69 69M130 384l-69 69M130 389l-69 70M130 395l-69 69M130 401l-69 69M130 406l-69 70M130 412l-69 69"/>
<path d="M130 418l-69 69M130 424l-69 69M130 429l-69 69M130 435l-69 69M130 441l-69 69M130 446l-69 69M130 452l-69 69M130 458l-69 69M130 463l-69 69M130 469l-69 69M130 475l-69 69M130 480l-69 69"/>
<path d="M130 486l-69 69M130 492l-69 69M130 497l-69 69M652 499l-5 5M657 499l-10 11M663 499l-16 16M669 499l-22 22M674 499l-27 28M680 499l-33 33M686 499l-39 39M691 499l-44 45M697 499l-50 50"/>
<path d="M703 499l-56 56M708 499l-61 62M714 499l-67 67M130 503l-69 69M130 509l-69 69M130 514l-69 70M716 503l-69 69M716 509l-69 69M716 514l-69 69M130 520l-69 69M130 526l-69 69M130 531l-69 70"/>
<path d="M130 537l-63 64M716 520l-69 69M716 526l-69 69M716 531l-69 70M716 537l-69 69M130 543l-58 58M130 549l-52 52M130 554l-46 47M130 560l-41 41M716 543l-69 69M716 548l-69 70M716 554l-69 69"/>
<path d="M716 560l-69 69M130 566l-35 35M130 571l-29 30M130 577l-24 24M716 566l-69 69M716 571l-69 69M716 577l-69 69M130 583l-18 18M130 588l-12 13M130 594l-7 7M130 600l-1 1M716 583l-69 69"/>
<path d="M716 588l-69 69M716 594l-69 69M716 600l-69 69M716 605l-66 66M716 611l-60 60M716 617l-54 54M716 622l-49 49M716 628l-43 43M716 634l-37 37M716 639l-32 32M67 646l-6 6M73 646l-12 11"/>
<path d="M78 646l-17 17M84 646l-23 23M90 646l-25 25M95 646l-24 25M101 646l-25 25M107 646l-25 25M112 646l-24 25M118 646l-25 25M124 646l-25 25M130 646l-25 25M130 651l-20 20M130 657l-14 14"/>
<path d="M716 645l-26 26M716 651l-20 20M716 656l-15 15M130 662l-8 9M130 668l-2 3M716 662l-9 9M716 668l-3 3"/>
</g>
<!-- layer: Cars -->
<path d="M349 421h12v30h8l-14 14-14-14h8zM470 435l15-14 14 14h-9l1 30h-13v-30z" fill="none" stroke="#0ff" stroke-width=".55"/>
<!-- layer: HIDDEN -->
<g fill="none" stroke="#808080" stroke-width=".55">
<path d="M242 227l3 1M242 221v30M245 221v21l1 20v26l2 19M252 226l-7 5M252 224l-7 3M252 221l-1 22-5 14-2 3-2 1M252 221v22l-1 2M289 221v22l1 2M290 221l1 22 5 14 2 3 2 1M290 224l6 2M290 226l6 5M296 221v21l-1 20v26l-2 19 3-2 1-2"/>
<path d="M300 221v30M300 227l-4 1M239 253l7 2M242 254v11a139 139 0 0 0 2 42l1 2 2 1M248 251l-2 1-8-1 1 2M251 245a110 110 0 0 0 39 0l4 11 1 6a10 10 0 0 1-8 8 105 105 0 0 1-33-1 10 10 0 0 1-7-7l1-6zM293 251l3 1 7-1-1 2M300 254v11a151 151 0 0 1-2 42l-1 1a61 61 0 0 1-50 2M302 253l-6 2M260 271l5 40M282 271l-5 40M242 293l1 1a22 22 0 0 0 3 12l2 1 13 4h8h12l12-4"/>
<path d="M243 287l2 16M299 287l-2 16M300 293l-1 1-2 9M271 315h.1M248 359a5 5 0 0 0-4 4l-1 4-1 11-1 23 1 5M248 359a151 151 0 0 1 48 0l2 3 1 5 2 34-1 5M248 361l-3 2-1 4-2 33M248 361l-1 19 6 30-1 36-1 3M248 361l23-1 23 1M249 362l22-1 22 1 1 18-4 21a112 112 0 0 0-38 0l-4-21zM294 361l1 19-1 3 1 2a611 611 0 0 1 0 80v26l-2 19 3-2 1-2M294 361l2 1"/>
<path d="M295 362l2 2 1 3 2 33M242 400h4l1-4h2l1 2 1 5 1 7-1 36-5 14-2 3-2 2M242 400v55M248 383l-2 2a656 656 0 0 0 0 80v26l2 19M248 380a59 59 0 0 1 29-3l9 1 8 2M294 383l-5 27v36l1 3M300 400h-4l-2-4h-1l-1 2-1 5-1 7 1 36 5 14 2 3 2 2M300 400v55M245 410l7 1M245 409l7 1M296 409l-6 1M296 410l-6 1"/>
<path d="M242 431l3 1M252 429l-7 5M252 427l-7 3M290 427l6 3M290 429l6 5M300 431l-4 1M242 457v11a139 139 0 0 0 2 43v1a60 60 0 0 0 53 0l1-2 2-10a143 143 0 0 0 0-32v-11M248 454l-2 1-8-1 1 3 7 1M290 449a109 109 0 0 1-39 0l-3 10-1 6a10 10 0 0 0 8 8M290 449l4 10 1 6a10 10 0 0 1-8 8 109 109 0 0 1-32 0M293 454l3 1 7-1-1 3-6 1M260 474l5 41"/>
<path d="M282 474l-5 41M242 496l1 2a22 22 0 0 0 3 11l2 1 13 4M243 490l2 16M299 490l-2 16M300 496l-1 2-2 8M261 514l10 1 10-1M271 518h.1M293 510l-12 4M248 561a5 5 0 0 0-4 4l-1 4-1 11-1 23 1 5M248 563l-3 2-1 5-2 32M248 563l-1 20 6 29-1 36-1 3M248 563l23-1 23 1"/>
<path d="M248 561a151 151 0 0 1 48 1l2 3M249 564l22-1 22 1 1 19-4 21a112 112 0 0 0-38 0l-4-21zM294 563l1 20-1 2 1 2a715 715 0 0 1 0 84M294 563l2 2M295 565l2 1 1 4 2 32M298 565l2 15 1 23-1 5M248 585l-2 2a656 656 0 0 0 0 80v4M248 583a59 59 0 0 1 29-4l9 1 8 3M294 585l-5 27v36l1 3M242 602h4l1-4 2 1 1 1 1 5 1 7-1 36-5 15-2 3-2 1M242 602v55M245 612l7 1"/>
<path d="M245 612h7M296 612l-6 1M300 602h-4l-2-4-1 1-1 1-1 5-1 7 1 36 5 15 2 3 2 1M300 602v55M242 633l3 1M252 631l-7 6M252 630l-7 2M290 630l6 2M290 631l6 6M300 633l-4 1M242 660v11M248 656l-2 1-8-1 1 3 7 1"/>
<path d="M290 651a109 109 0 0 1-39 0l-3 11-1 5 1 4M290 651l4 11 1 5-1 4M293 656l3 1 7-1-1 3-6 1M300 660v11"/>
</g>
<g font-size="35.9">
<text x="251" y="173">Wickenden Street</text>
<text x="827" y="431">check tree spacing</text>
</g>
<g font-size="13.5">
<text x="612" y="170">2 - 3 Story buildings</text>
<text x="276" y="190">b/w Brook Street and Thompson Street</text>
<text x="371" y="759">16.06</text>
<text x="376" y="772">[34']</text>
</g>
<g font-size="9">
<text x="171" y="720">3.08</text>
<text x="379" y="720">9.85</text>
<text x="588" y="720">3.13</text>
<text x="169" y="729">[6'-6&quot;]</text>
<text x="371" y="729">[20'-10&quot;]</text>
<text x="585" y="729">[6'-8&quot;]</text>
</g>
<g font-size="4.5">
<text x="144" y="150">Note: The sidewalks on this</text>
<text x="144" y="156">street are TOO narrow</text>
<text x="144" y="167">Single or two-step front stair is</text>
<text x="144" y="172">okay, but a stoop is not</text>
<text x="651" y="326">Note: Buildings are detached;</text>
<text x="651" y="331">every other gap tends to be a</text>
<text x="651" y="336">shared curb cut</text>
<text x="161" y="690">2.15</text>
<text x="207" y="690">0.75</text>
<text x="325" y="690">6.20</text>
<text x="483" y="690">3.65</text>
<text x="560" y="690">0.75</text>
<text x="607" y="690">2.20</text>
<text x="159" y="696">[4'-7&quot;]</text>
<text x="206" y="696">[1'-7&quot;]</text>
<text x="322" y="696">[13'-1&quot;]</text>
<text x="482" y="696">[7'-9&quot;]</text>
<text x="558" y="696">[1'-7&quot;]</text>
<text x="606" y="696">[4'-8&quot;]</text>
<text x="213" y="703">0.18</text>
<text x="555" y="704">0.18</text>
<text x="215" y="709">[5&quot;]</text>
<text x="556" y="710">[5&quot;]</text>
</g>
</svg>
